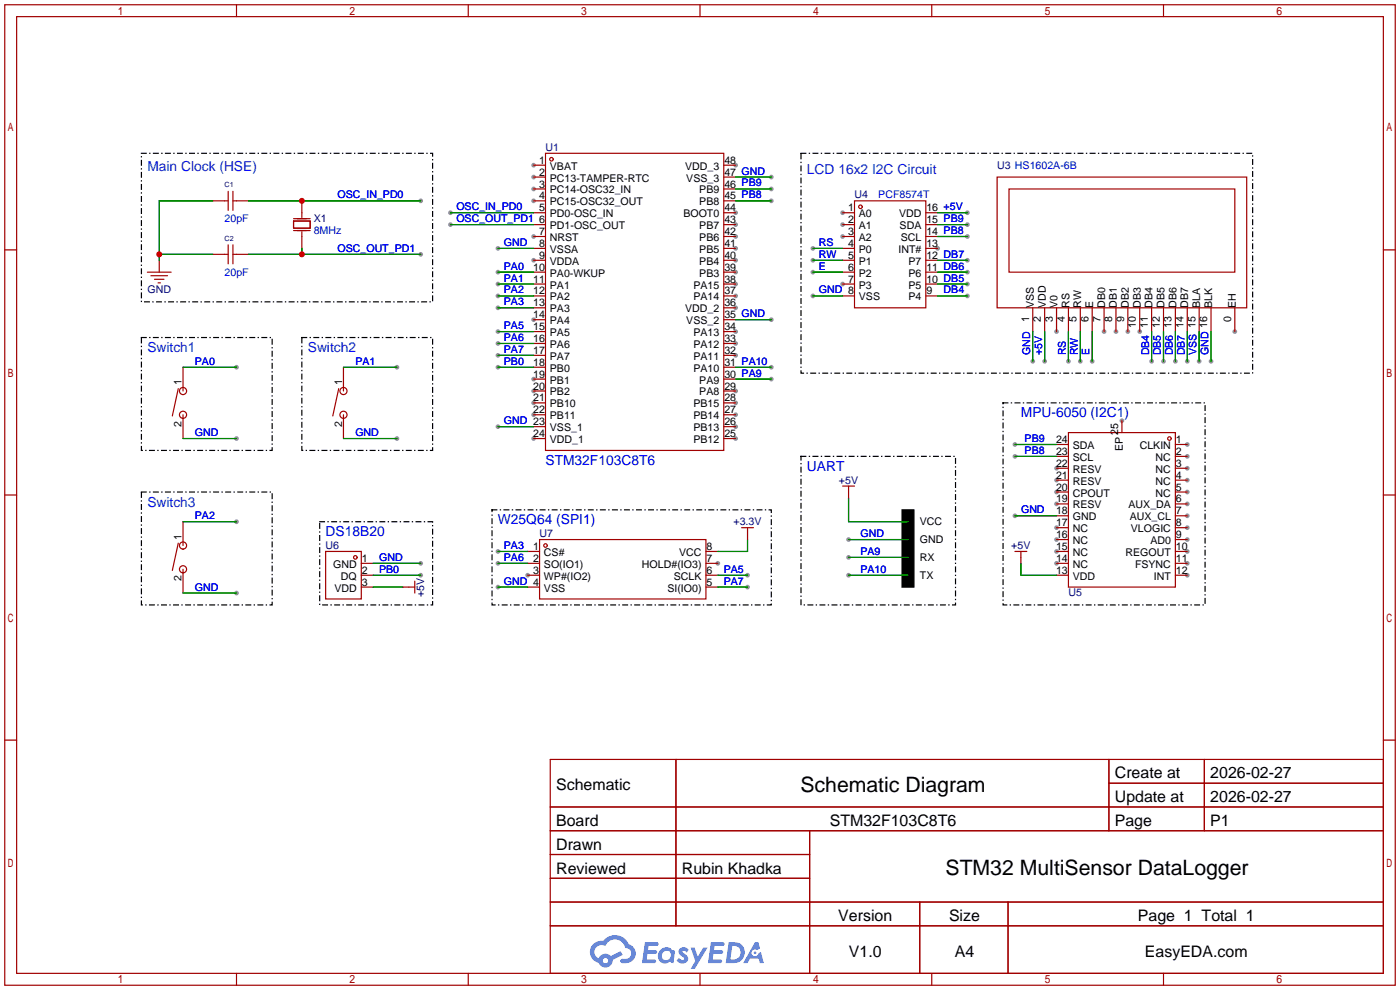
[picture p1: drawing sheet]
<svg xmlns="http://www.w3.org/2000/svg" width="299mm" height="212mm" viewBox="0 0 299 212" stroke-linecap="round" stroke-linejoin="round" font-family="sans-serif">
<g fill="#999">
<circle cx="114" cy="35.3" r=".51"/>
<circle cx="114" cy="37.8" r=".51"/>
<circle cx="114" cy="40.4" r=".51"/>
<circle cx="114" cy="42.9" r=".51"/>
<circle cx="114" cy="50.5" r=".51"/>
<circle cx="114" cy="55.6" r=".51"/>
<circle cx="114" cy="68.3" r=".51"/>
<circle cx="114" cy="81" r=".51"/>
<circle cx="114" cy="83.6" r=".51"/>
<circle cx="114" cy="86.1" r=".51"/>
<circle cx="114" cy="88.6" r=".51"/>
<circle cx="114" cy="93.7" r=".51"/>
<circle cx="157.2" cy="93.7" r=".51"/>
<circle cx="157.2" cy="91.2" r=".51"/>
<circle cx="157.2" cy="88.6" r=".51"/>
<circle cx="157.2" cy="86.1" r=".51"/>
<circle cx="157.2" cy="83.6" r=".51"/>
<circle cx="157.2" cy="75.9" r=".51"/>
<circle cx="157.2" cy="73.4" r=".51"/>
<circle cx="157.2" cy="70.9" r=".51"/>
<circle cx="157.2" cy="65.8" r=".51"/>
<circle cx="157.2" cy="63.2" r=".51"/>
<circle cx="157.2" cy="60.7" r=".51"/>
<circle cx="157.2" cy="58.2" r=".51"/>
<circle cx="157.2" cy="55.6" r=".51"/>
<circle cx="157.2" cy="53.1" r=".51"/>
<circle cx="157.2" cy="50.5" r=".51"/>
<circle cx="157.2" cy="48" r=".51"/>
<circle cx="157.2" cy="45.5" r=".51"/>
<circle cx="157.2" cy="35.3" r=".51"/>
<circle cx="263.9" cy="70.9" r=".51"/>
<circle cx="225.8" cy="70.9" r=".51"/>
<circle cx="236" cy="70.9" r=".51"/>
<circle cx="238.5" cy="70.9" r=".51"/>
<circle cx="241" cy="70.9" r=".51"/>
<circle cx="243.6" cy="70.9" r=".51"/>
<circle cx="180.1" cy="45.5" r=".51"/>
<circle cx="180.1" cy="48" r=".51"/>
<circle cx="180.1" cy="50.5" r=".51"/>
<circle cx="180.1" cy="60.7" r=".51"/>
<circle cx="200.4" cy="53.1" r=".51"/>
<circle cx="253.7" cy="95" r=".51"/>
<circle cx="253.7" cy="97.5" r=".51"/>
<circle cx="253.7" cy="100.1" r=".51"/>
<circle cx="253.7" cy="102.6" r=".51"/>
<circle cx="253.7" cy="105.2" r=".51"/>
<circle cx="253.7" cy="107.7" r=".51"/>
<circle cx="253.7" cy="110.2" r=".51"/>
<circle cx="253.7" cy="112.8" r=".51"/>
<circle cx="253.7" cy="115.3" r=".51"/>
<circle cx="253.7" cy="117.9" r=".51"/>
<circle cx="253.7" cy="120.4" r=".51"/>
<circle cx="253.7" cy="122.9" r=".51"/>
<circle cx="225.8" cy="120.4" r=".51"/>
<circle cx="225.8" cy="117.9" r=".51"/>
<circle cx="225.8" cy="115.3" r=".51"/>
<circle cx="225.8" cy="112.8" r=".51"/>
<circle cx="225.8" cy="107.7" r=".51"/>
<circle cx="225.8" cy="105.2" r=".51"/>
<circle cx="225.8" cy="102.6" r=".51"/>
<circle cx="225.8" cy="100.1" r=".51"/>
<circle cx="239.8" cy="89.9" r=".51"/>
<circle cx="112.8" cy="122.9" r=".51"/>
<circle cx="153.4" cy="120.4" r=".51"/>
<circle cx="96.3" cy="45.5" r=".51"/>
<circle cx="96.3" cy="48" r=".51"/>
<circle cx="89.9" cy="54.4" r=".51"/>
<circle cx="89.9" cy="42.9" r=".51"/>
<circle cx="106.4" cy="78.5" r=".51"/>
<circle cx="164.8" cy="68.3" r=".51"/>
<circle cx="164.8" cy="81" r=".51"/>
<circle cx="164.8" cy="78.5" r=".51"/>
<circle cx="194.1" cy="111.5" r=".51"/>
<circle cx="181.4" cy="115.3" r=".51"/>
<circle cx="194.1" cy="115.3" r=".51"/>
<circle cx="194.1" cy="119.1" r=".51"/>
<circle cx="181.4" cy="119.1" r=".51"/>
<circle cx="194.1" cy="122.9" r=".51"/>
<circle cx="181.4" cy="122.9" r=".51"/>
<circle cx="50.5" cy="78.5" r=".51"/>
<circle cx="50.5" cy="93.7" r=".51"/>
<circle cx="106.4" cy="58.2" r=".51"/>
<circle cx="220.7" cy="77.2" r=".51"/>
<circle cx="223.3" cy="77.2" r=".51"/>
<circle cx="228.3" cy="77.2" r=".51"/>
<circle cx="230.9" cy="77.2" r=".51"/>
<circle cx="233.4" cy="77.2" r=".51"/>
<circle cx="246.1" cy="77.2" r=".51"/>
<circle cx="248.7" cy="77.2" r=".51"/>
<circle cx="251.2" cy="77.2" r=".51"/>
<circle cx="253.7" cy="77.2" r=".51"/>
<circle cx="256.3" cy="77.2" r=".51"/>
<circle cx="258.8" cy="77.2" r=".51"/>
<circle cx="206.8" cy="45.5" r=".51"/>
<circle cx="206.8" cy="48" r=".51"/>
<circle cx="206.8" cy="50.5" r=".51"/>
<circle cx="206.8" cy="55.6" r=".51"/>
<circle cx="206.8" cy="58.2" r=".51"/>
<circle cx="206.8" cy="60.7" r=".51"/>
<circle cx="206.8" cy="63.2" r=".51"/>
<circle cx="173.7" cy="53.1" r=".51"/>
<circle cx="173.7" cy="55.6" r=".51"/>
<circle cx="173.7" cy="58.2" r=".51"/>
<circle cx="173.7" cy="63.2" r=".51"/>
<circle cx="164.8" cy="42.9" r=".51"/>
<circle cx="164.8" cy="40.4" r=".51"/>
<circle cx="216.9" cy="95" r=".51"/>
<circle cx="216.9" cy="97.5" r=".51"/>
<circle cx="216.9" cy="110.2" r=".51"/>
<circle cx="106.4" cy="91.2" r=".51"/>
<circle cx="164.8" cy="37.8" r=".51"/>
<circle cx="106.4" cy="53.1" r=".51"/>
<circle cx="89.9" cy="120.4" r=".51"/>
<circle cx="89.9" cy="122.9" r=".51"/>
<circle cx="84.8" cy="78.5" r=".51"/>
<circle cx="84.8" cy="93.7" r=".51"/>
<circle cx="50.5" cy="111.5" r=".51"/>
<circle cx="50.5" cy="126.7" r=".51"/>
<circle cx="106.4" cy="60.7" r=".51"/>
<circle cx="106.4" cy="63.2" r=".51"/>
<circle cx="106.4" cy="65.8" r=".51"/>
<circle cx="106.4" cy="73.4" r=".51"/>
<circle cx="106.4" cy="70.9" r=".51"/>
<circle cx="106.4" cy="75.9" r=".51"/>
<circle cx="106.4" cy="125.5" r=".51"/>
<circle cx="106.4" cy="117.9" r=".51"/>
<circle cx="106.4" cy="120.4" r=".51"/>
<circle cx="159.8" cy="122.9" r=".51"/>
<circle cx="159.8" cy="125.5" r=".51"/>
</g>
<g fill="none" stroke="#a10000" stroke-width=".25">
<path d="M1 1h297.2v209.6h-297.2zM3.6 3.6h292.1v204.4h-292.1zM50.5 1v2.6M100.1 1v2.6M149.6 1v2.6M199.1 1v2.6M248.7 1v2.6M1 53.4h2.6M295.7 53.4h2.5M1 105.8h2.6M295.7 105.8h2.5M1 158.2h2.6"/>
<path d="M295.7 158.2h2.5M117.6 162.3h178.1v45.7h-178.1zM117.6 172.5h178.1M117.6 177.5h178.1M144.5 162.3v35.6M173 177.5v30.5M237 162.3v15.2M237 167.4h58.7M257.4 162.3v15.2M117.6 182.6h55.4M117.6 192.8h178.1M117.6 187.7h55.4"/>
<path d="M117.6 197.9h178.1M196.6 192.8v15.2M215.4 192.8v15.2M50.5 208v2.6M100.1 208v2.6M149.6 208v2.6M199.1 208v2.6M248.7 208v2.6"/>
</g>
<g fill="#5487ff">
<path d="M145.3 202.7a1.3 1.3 0 0 1 1.9 .3l-.4 .6a.54 .54 0 0 0-.9-.2l.1 .2a1.34 1.34 0 0 1 .9 1.8 1.47 1.47 0 0 1-2.3-.1l.5-.6 .8 .5a.31 .31 0 0 0 .4-.3 .31 .31 0 0 0-.3-.4 1.12 1.12 0 0 1-.7-1.8z"/>
<path d="M147.6 202.5h.9l.6 2 1.2-2h.9l-2.7 4.6h-.9l1-1.7z"/>
<path d="M137.8 201.4h1.7a1.31 1.31 0 0 1 1.2 .2 .4 .4 0 0 1-.3 .5l-1.8 .1-.1 .9h1.6a.4 .4 0 0 1 .4 .4 .4 .4 0 0 1-.5 .4h-1.6l-.2 1.2h1.4a.46 .46 0 0 1 .5 0 .46 .46 0 0 1 .1 .5l-.4 .2h-2.6z"/>
<path d="M151.9 201.4h1.7a1.32 1.32 0 0 1 1.2 .2 .39 .39 0 0 1-.3 .5l-1.8 .1-.1 .9h1.6a.4 .4 0 0 1 .4 .4 .4 .4 0 0 1-.4 .4h-1.7l-.2 1.2h1.4a.46 .46 0 0 1 .5 0 .46 .46 0 0 1 .1 .5l-.4 .2h-2.6z"/>
<path d="M161.3 201.4h.8l.3 1.3-.6 .4a.75 .75 0 0 0-1.1 .3 .75 .75 0 0 0 .5 1 .75 .75 0 0 0 .9-.7l.5-.2 .6 2.3h-.8l-.3-.9h-1.8l-.5 .9h-1z"/>
<path d="M155.7 201.4l-.6 4.4h1.5a2.27 2.27 0 0 0 2.6-2.2 2.27 2.27 0 0 0-2.7-2.2zM156.5 202.1a1.5 1.5 0 0 1 1.8 1.6 1.5 1.5 0 0 1-1.9 1.4h-.3z"/>
<path d="M141.2 203a1.6 1.6 0 0 0-.3 2.3 1.6 1.6 0 0 0 2.3 .2l.7 .3 .3-2.4-.1-.3-.5-.1a1.58 1.58 0 0 0-2.4 0zM141.8 203.5a.98 .98 0 0 1 1.6 .4 .98 .98 0 0 1-1.1 1.3 .94 .94 0 0 1-.9-.7 .94 .94 0 0 1 .4-1z"/>
<path d="M126.8 201.8a2.37 2.37 0 0 0 1.1 4 1.54 1.54 0 0 0 1.8 1 1.54 1.54 0 0 0 1.2-1.6l2.2-1.1-.5-.8-2 1a1.57 1.57 0 0 0-2.7 .5 1.5 1.5 0 0 1-.7-2.1 1.5 1.5 0 0 1 2.2-.5 2.23 2.23 0 0 1 2.3-1.4 2.23 2.23 0 0 1 2 1.8 1.16 1.16 0 0 1 1.2 1.1 1.16 1.16 0 0 1-1.1 1.2h-.7a.47 .47 0 0 0-.5 .4 .47 .47 0 0 0 .4 .5 2.17 2.17 0 0 0 2.5-.9 2.17 2.17 0 0 0-.3-2.7l-.8-.4a3.2 3.2 0 0 0-5.5-.7l-1.1 .1zM128.8 205.3a.6 .6 0 0 1 1.2 0 .6 .6 0 0 1-1.2 0z"/>
<circle cx="161.4" cy="203.6" r=".28"/>
</g>
<g fill="none" stroke="#a10000" stroke-width=".25">
<path d="M114 35.3h2.6M114 37.8h2.6M116.6 32.8h38.1v63.5h-38.1zM154.7 35.3h2.5M154.7 37.8h2.5M213.1 37.8h53.3v28h-53.3zM31.5 58.2h5.1M32.3 58.9h3.5M33 59.7h2.1M34 55.6v2.6M45.5 42.9h3.3M45.5 54.4h3.3"/>
<path d="M48.8 40.9v4.1M48.8 52.3v4.1M49.8 42.9h3.3M49.8 40.9v4.1M49.8 52.3v4.1M49.8 54.4h3.3M62.7 47.2h3.6v1.6h-3.6zM62.7 49.3h3.6M62.7 46.7h3.6M64.5 42.9v3.6M64.5 49.5v3.6M114 40.4h2.6"/>
<path d="M114 42.9h2.6M114 45.5h2.6M114 48h2.6M114 50.5h2.6M114 53.1h2.6M114 55.6h2.6M114 58.2h2.6M154.7 40.4h2.5M154.7 42.9h2.5M154.7 45.5h2.5M154.7 48h2.5M154.7 50.5h2.5"/>
<path d="M154.7 53.1h2.5M154.7 55.6h2.5M154.7 58.2h2.5M180.1 45.5h2.5M180.1 48h2.5M180.1 50.5h2.5M180.1 53.1h2.5M180.1 55.6h2.5M180.1 58.2h2.5M182.6 42.9h15.3v22.9h-15.3zM197.9 45.5h2.5M197.9 48h2.5"/>
<path d="M197.9 50.5h2.5M197.9 53.1h2.5M197.9 55.6h2.5M197.9 58.2h2.5M215.6 40.4h48.3v17.8h-48.3zM33.8 60.5h.5M39.1 78.5v5.1M73.4 78.5v5.1M114 60.7h2.6M114 63.2h2.6M114 65.8h2.6M114 68.3h2.6"/>
<path d="M114 70.9h2.6M114 73.4h2.6M114 75.9h2.6M114 78.5h2.6M154.7 60.7h2.5M154.7 63.2h2.5M154.7 65.8h2.5M154.7 68.3h2.5M154.7 70.9h2.5M154.7 73.4h2.5M154.7 75.9h2.5M154.7 78.5h2.5"/>
<path d="M180.1 60.7h2.5M180.1 63.2h2.5M197.9 60.7h2.5M197.9 63.2h2.5M220.7 65.8v5.1M223.3 65.8v5.1M225.8 65.8v5.1M228.3 65.8v5.1M230.9 65.8v5.1M233.4 65.8v5.1M236 65.8v5.1M238.5 65.8v5.1"/>
<path d="M241 65.8v5.1M243.6 65.8v5.1M246.1 65.8v5.1M248.7 65.8v5.1M251.2 65.8v5.1M253.7 65.8v5.1M256.3 65.8v5.1M258.8 65.8v5.1M263.9 65.8v5.1M38.1 83.1l-1.3 5.8M39.1 88.6v5.1M72.4 83.1l-1.3 5.8"/>
<path d="M73.4 88.6v5.1M114 81h2.6M114 83.6h2.6M114 86.1h2.6M114 88.6h2.6M114 91.2h2.6M114 93.7h2.6M154.7 81h2.5M154.7 83.6h2.5M154.7 86.1h2.5M154.7 88.6h2.5M154.7 91.2h2.5"/>
<path d="M154.7 93.7h2.5M225.8 95h2.5M225.8 97.5h2.5M228.3 92.5h22.9v33h-22.9zM239.8 89.9v2.6M251.2 95h2.5M251.2 97.5h2.5M38.1 116.1l-1.3 5.8M39.1 111.5v5.1M69.6 117.9h7.6v10.1h-7.6zM112.8 117.9h2.5M115.3 115.3h35.6v12.7h-35.6z"/>
<path d="M150.9 117.9h2.5M158.5 112.8h2.5M159.8 112.8v2.5M180.1 103.9h2.5M181.4 103.9v2.5M216.9 117.9h2.6M218.2 117.9v2.5M225.8 100.1h2.5M225.8 102.6h2.5M225.8 105.2h2.5M225.8 107.7h2.5M225.8 110.2h2.5"/>
<path d="M225.8 112.8h2.5M225.8 115.3h2.5M225.8 117.9h2.5M251.2 100.1h2.5M251.2 102.6h2.5M251.2 105.2h2.5M251.2 107.7h2.5M251.2 110.2h2.5M251.2 112.8h2.5M251.2 115.3h2.5M251.2 117.9h2.5M39.1 121.7v5"/>
<path d="M77.2 120.4h2.6M77.2 122.9h2.6M77.2 125.5h2.6M86.1 125.5h2.5M88.6 124.2v2.5M112.8 120.4h2.5M112.8 122.9h2.5M112.8 125.5h2.5M150.9 120.4h2.5M150.9 122.9h2.5M150.9 125.5h2.5M225.8 120.4h2.5"/>
<path d="M225.8 122.9h2.5M251.2 120.4h2.5M251.2 122.9h2.5"/>
<circle cx="117.9" cy="34" r=".38"/>
<circle cx="183.9" cy="44.2" r=".38"/>
<circle cx="39.1" cy="83.6" r=".76"/>
<circle cx="39.1" cy="88.6" r=".76"/>
<circle cx="73.4" cy="88.6" r=".76"/>
<circle cx="73.4" cy="83.6" r=".76"/>
<circle cx="249.9" cy="93.7" r=".38"/>
<circle cx="39.1" cy="116.6" r=".76"/>
<circle cx="75.9" cy="119.1" r=".38"/>
<circle cx="116.6" cy="116.6" r=".38"/>
<circle cx="39.1" cy="121.7" r=".76"/>
</g>
<g fill="none" stroke="#008700" stroke-width=".25">
<path d="M157.2 37.8h7.6M34 54.4h11.5M45.5 42.9h-11.5v12.7M53.1 42.9h36.8M53.1 54.4h36.8M64.5 53.1v1.3M96.3 45.5h17.7M96.3 48h17.7M106.4 58.2h7.6M106.4 53.1h7.6M157.2 42.9h7.6M157.2 40.4h7.6"/>
<path d="M173.7 58.2h6.4M173.7 55.6h6.4M173.7 53.1h6.4M200.4 45.5h6.4M200.4 48h6.4M200.4 58.2h6.4M200.4 50.5h6.4M200.4 55.6h6.4M39.1 78.5h11.4M73.4 78.5h11.4M106.4 78.5h7.6M106.4 60.7h7.6"/>
<path d="M106.4 63.2h7.6M106.4 65.8h7.6M106.4 73.4h7.6M106.4 70.9h7.6M106.4 75.9h7.6M157.2 78.5h7.6M157.2 68.3h7.6M173.7 63.2h6.4M200.4 60.7h6.4M200.4 63.2h6.4M220.7 70.9v6.3M223.3 70.9v6.3"/>
<path d="M228.3 70.9v6.3M230.9 70.9v6.3M233.4 70.9v6.3M246.1 70.9v6.3M248.7 70.9v6.3M251.2 70.9v6.3M253.7 70.9v6.3M256.3 70.9v6.3M258.8 70.9v6.3M39.1 93.7h11.4M73.4 93.7h11.4M106.4 91.2h7.6"/>
<path d="M157.2 81h7.6M216.9 95h8.9M216.9 97.5h8.9M39.1 111.5h11.4M106.4 117.9h6.4M159.8 115.3v2.6h-6.4M181.4 106.4v5.1h12.7M181.4 115.3h12.7M181.4 119.1h12.7M216.9 110.2h8.9M39.1 126.7h11.4M79.8 122.9h10.1"/>
<path d="M79.8 120.4h10.1M79.8 125.5h6.3M106.4 120.4h6.4M106.4 125.5h6.4M153.4 122.9h6.4M153.4 125.5h6.4M181.4 122.9h12.7M218.2 120.4v2.5h7.6"/>
</g>
<path d="M192.8 109h2.5v16.5h-2.5z" fill="#000" stroke="#000" stroke-width=".25"/>
<path d="M30.2 32.8h62.3v31.7h-62.3zM171.2 32.8h96.5v47h-96.5zM30.2 72.1h28v24.2h-28zM64.5 72.1h28v24.2h-28zM171.2 97.5h33v31.8h-33zM214.4 86.1h43.2v43.2h-43.2zM30.2 105.2h28v24.1h-28zM68.3 111.5h24.2v17.8h-24.2zM105.2 109h59.6v20.3h-59.6z" fill="none" stroke="#000" stroke-width=".25" stroke-dasharray="1 .8 0 .8"/>
<g fill="#c00">
<circle cx="34" cy="54.4" r=".63"/>
<circle cx="64.5" cy="54.4" r=".63"/>
<circle cx="64.5" cy="42.9" r=".63"/>
</g>
<g font-size="4.5">
<text x="171.1" y="169.2">Schematic Diagram</text>
<text x="202.1" y="187">STM32 MultiSensor DataLogger</text>
</g>
<g font-size="3.4">
<text x="238.3" y="166.4">Create at</text>
<text x="258.7" y="166.4">2026-02-27</text>
<text x="118.9" y="168.9">Schematic</text>
<text x="238.3" y="171.4">Update at</text>
<text x="258.7" y="171.4">2026-02-27</text>
<text x="118.9" y="176.5">Board</text>
<text x="177.3" y="176.5">STM32F103C8T6</text>
<text x="238.3" y="176.5">Page</text>
<text x="258.7" y="176.5">P1</text>
<text x="118.9" y="181.6">Drawn</text>
<text x="118.9" y="186.7">Reviewed</text>
<text x="145.7" y="186.7">Rubin Khadka</text>
<text x="179.2" y="196.8">Version</text>
<text x="202.8" y="196.8">Size</text>
<text x="243.2" y="196.8">Page 1 Total 1</text>
<text x="181.4" y="204.5">V1.0</text>
<text x="204.1" y="204.5">A4</text>
<text x="244.7" y="204.5">EasyEDA.com</text>
</g>
<g font-size="2.9" fill="#03f">
<text x="31.5" y="36.6">Main Clock (HSE)</text>
<text x="172.5" y="37.1">LCD 16x2 I2C Circuit</text>
<text x="31.5" y="75.2">Switch1</text>
<text x="65.8" y="75.2">Switch2</text>
<text x="31.5" y="108.3">Switch3</text>
</g>
<g font-size="2.9" fill="#00f">
<text x="218.2" y="89.2">MPU-6050 (I2C1)</text>
<text x="116.6" y="99.4">STM32F103C8T6</text>
<text x="172.5" y="100.6">UART</text>
<text x="106.4" y="112.1">W25Q64 (SPI1)</text>
<text x="69.6" y="114.6">DS18B20</text>
</g>
<g font-size="2.3">
<text x="115.2" y="35">1</text>
<text x="154.8" y="35">48</text>
<text x="115.2" y="37.5">2</text>
<text x="115.2" y="40.1">3</text>
<text x="117.5" y="36.3">VBAT</text>
<text x="117.5" y="38.8">PC13-TAMPER-RTC</text>
<text x="117.5" y="41.3">PC14-OSC32_IN</text>
<text x="146.4" y="36.3">VDD_3</text>
<text x="146.7" y="38.8">VSS_3</text>
<text x="149.5" y="41.3">PB9</text>
<text x="154.8" y="40.1">46 PB9</text>
<text x="154.8" y="37.5">47 GND</text>
<text x="115.2" y="42.6">4</text>
<text x="115.2" y="45.2">5</text>
<text x="115.2" y="47.7">6</text>
<text x="117.5" y="43.9">PC15-OSC32_OUT</text>
<text x="117.5" y="46.4">PD0-OSC_IN</text>
<text x="146.1" y="46.4">BOOT0</text>
<text x="149.5" y="43.9">PB8</text>
<text x="154.8" y="47.7">43</text>
<text x="154.8" y="45.2">44</text>
<text x="154.8" y="42.6">45 PB8</text>
<text x="181.2" y="45.2">1</text>
<text x="181.2" y="47.7">2</text>
<text x="183.6" y="46.4">A0</text>
<text x="192.1" y="46.4">VDD</text>
<text x="198" y="47.7">15 PB9</text>
<text x="198" y="45.2">16 +5V</text>
<text x="115.2" y="50.2">7</text>
<text x="115.2" y="52.8">8</text>
<text x="117.5" y="49">PD1-OSC_OUT</text>
<text x="117.5" y="51.5">NRST</text>
<text x="149.5" y="51.5">PB6</text>
<text x="149.5" y="49">PB7</text>
<text x="154.8" y="52.8">41</text>
<text x="154.8" y="50.2">42</text>
<text x="181.2" y="50.2">3</text>
<text x="181.2" y="52.8">4</text>
<text x="183.6" y="49">A1</text>
<text x="183.6" y="51.5">A2</text>
<text x="192.3" y="49">SDA</text>
<text x="192.5" y="51.5">SCL</text>
<text x="198" y="52.8">13</text>
<text x="198" y="50.2">14 PB8</text>
<text x="113.9" y="57.9">10</text>
<text x="115.2" y="55.3">9</text>
<text x="117.5" y="54">VSSA</text>
<text x="117.5" y="56.6">VDDA</text>
<text x="117.5" y="59.1">PA0-WKUP</text>
<text x="149.5" y="59.1">PB3</text>
<text x="149.5" y="56.6">PB4</text>
<text x="149.5" y="54">PB5</text>
<text x="154.8" y="57.9">39</text>
<text x="154.8" y="55.3">40</text>
<text x="181.2" y="55.3">5</text>
<text x="181.2" y="57.9">6</text>
<text x="183.6" y="54">P0</text>
<text x="183.6" y="56.6">P1</text>
<text x="183.6" y="59.1">P2</text>
<text x="192" y="54">INT#</text>
<text x="194.2" y="59.1">P6</text>
<text x="194.2" y="56.6">P7</text>
<text x="198" y="57.9">11 DB6</text>
<text x="198" y="55.3">12 DB7</text>
<text x="113.9" y="60.4">11</text>
<text x="113.9" y="62.9">12</text>
<text x="113.9" y="65.5">13</text>
<text x="117.5" y="61.7">PA1</text>
<text x="117.5" y="64.2">PA2</text>
<text x="148.2" y="64.2">PA14</text>
<text x="148.2" y="61.7">PA15</text>
<text x="154.8" y="65.5">36</text>
<text x="154.8" y="62.9">37</text>
<text x="154.8" y="60.4">38</text>
<text x="181.2" y="60.4">7</text>
<text x="183.6" y="61.7">P3</text>
<text x="183.6" y="64.2">VSS</text>
<text x="194.2" y="64.2">P4</text>
<text x="194.2" y="61.7">P5</text>
<text x="198" y="62.9">9</text>
<text x="198" y="60.4">10 DB5</text>
<text x="220.9" y="65.8" transform="rotate(-90 220.9 65.8)">VSS</text>
<text x="223.5" y="65.8" transform="rotate(-90 223.5 65.8)">VDD</text>
<text x="226" y="65.8" transform="rotate(-90 226 65.8)">V0</text>
<text x="228.6" y="65.8" transform="rotate(-90 228.6 65.8)">RS</text>
<text x="231.1" y="65.8" transform="rotate(-90 231.1 65.8)">RW</text>
<text x="233.6" y="65.8" transform="rotate(-90 233.6 65.8)">E</text>
<text x="236.2" y="65.8" transform="rotate(-90 236.2 65.8)">DB0</text>
<text x="238.7" y="65.8" transform="rotate(-90 238.7 65.8)">DB1</text>
<text x="241.3" y="65.8" transform="rotate(-90 241.3 65.8)">DB2</text>
<text x="243.8" y="65.8" transform="rotate(-90 243.8 65.8)">DB3</text>
<text x="246.3" y="65.8" transform="rotate(-90 246.3 65.8)">DB4</text>
<text x="248.9" y="65.8" transform="rotate(-90 248.9 65.8)">DB5</text>
<text x="251.4" y="65.8" transform="rotate(-90 251.4 65.8)">DB6</text>
<text x="254" y="65.8" transform="rotate(-90 254 65.8)">DB7</text>
<text x="256.5" y="65.8" transform="rotate(-90 256.5 65.8)">BLA</text>
<text x="259" y="65.8" transform="rotate(-90 259 65.8)">BLK</text>
<text x="264.1" y="65.8" transform="rotate(-90 264.1 65.8)">EH</text>
<text x="113.9" y="68">14</text>
<text x="113.9" y="70.6">15</text>
<text x="117.5" y="66.7">PA3</text>
<text x="117.5" y="69.3">PA4</text>
<text x="117.5" y="71.8">PA5</text>
<text x="146.4" y="66.7">VDD_2</text>
<text x="146.7" y="69.3">VSS_2</text>
<text x="148.2" y="71.8">PA13</text>
<text x="154.8" y="70.6">34</text>
<text x="154.8" y="68">35 GND</text>
<text x="219.9" y="68.8" transform="rotate(-90 219.9 68.8)">1</text>
<text x="222.5" y="68.8" transform="rotate(-90 222.5 68.8)">2</text>
<text x="225" y="68.8" transform="rotate(-90 225 68.8)">3</text>
<text x="227.5" y="68.8" transform="rotate(-90 227.5 68.8)">4</text>
<text x="230.1" y="68.8" transform="rotate(-90 230.1 68.8)">5</text>
<text x="232.6" y="68.8" transform="rotate(-90 232.6 68.8)">6</text>
<text x="235.2" y="68.8" transform="rotate(-90 235.2 68.8)">7</text>
<text x="237.7" y="68.8" transform="rotate(-90 237.7 68.8)">8</text>
<text x="240.2" y="68.8" transform="rotate(-90 240.2 68.8)">9</text>
<text x="242.8" y="70.1" transform="rotate(-90 242.8 70.1)">10</text>
<text x="245.3" y="70.1" transform="rotate(-90 245.3 70.1)">11</text>
<text x="247.9" y="70.1" transform="rotate(-90 247.9 70.1)">12</text>
<text x="250.4" y="70.1" transform="rotate(-90 250.4 70.1)">13</text>
<text x="252.9" y="70.1" transform="rotate(-90 252.9 70.1)">14</text>
<text x="263.1" y="68.8" transform="rotate(-90 263.1 68.8)">0</text>
<text x="113.9" y="73.1">16</text>
<text x="113.9" y="75.6">17</text>
<text x="117.5" y="74.4">PA6</text>
<text x="117.5" y="76.9">PA7</text>
<text x="148.2" y="76.9">PA11</text>
<text x="148.2" y="74.4">PA12</text>
<text x="154.8" y="75.6">32</text>
<text x="154.8" y="73.1">33</text>
<text x="38.8" y="82.3" transform="rotate(-90 38.8 82.3)">1</text>
<text x="73.1" y="82.3" transform="rotate(-90 73.1 82.3)">1</text>
<text x="113.9" y="78.2">18</text>
<text x="113.9" y="80.7">19</text>
<text x="113.9" y="83.3">20</text>
<text x="117.5" y="79.4">PB0</text>
<text x="117.5" y="82">PB1</text>
<text x="148.2" y="79.4">PA10</text>
<text x="149.5" y="82">PA9</text>
<text x="154.8" y="83.3">29</text>
<text x="154.8" y="80.7">30 PA9</text>
<text x="154.8" y="78.2">31 PA10</text>
<text x="113.9" y="85.8">21</text>
<text x="113.9" y="88.3">22</text>
<text x="117.5" y="84.5">PB2</text>
<text x="117.5" y="87.1">PB10</text>
<text x="117.5" y="89.6">PB11</text>
<text x="148.2" y="89.6">PB14</text>
<text x="148.2" y="87.1">PB15</text>
<text x="149.5" y="84.5">PA8</text>
<text x="154.8" y="88.3">27</text>
<text x="154.8" y="85.8">28</text>
<text x="38.8" y="91.2" transform="rotate(-90 38.8 91.2)">2</text>
<text x="73.1" y="91.2" transform="rotate(-90 73.1 91.2)">2</text>
<text x="113.9" y="93.4">24</text>
<text x="117.5" y="92.1">VSS_1</text>
<text x="117.5" y="94.7">VDD_1</text>
<text x="148.2" y="94.7">PB12</text>
<text x="148.2" y="92.1">PB13</text>
<text x="154.8" y="93.4">25</text>
<text x="154.8" y="90.9">26</text>
<text x="225.7" y="94.7">24</text>
<text x="229.3" y="96">SDA</text>
<text x="239" y="92.9" transform="rotate(-90 239 92.9)">25</text>
<text x="243.6" y="96">CLKIN</text>
<text x="251.3" y="94.7">1</text>
<text x="225.7" y="99.8">22</text>
<text x="225.7" y="97.2">23</text>
<text x="229.3" y="101">RESV</text>
<text x="229.3" y="98.5">SCL</text>
<text x="240" y="96.5" transform="rotate(-90 240 96.5)">EP</text>
<text x="247" y="98.5">NC</text>
<text x="247" y="101">NC</text>
<text x="251.3" y="97.2">2</text>
<text x="251.3" y="99.8">3</text>
<text x="225.7" y="107.4">19</text>
<text x="225.7" y="104.8">20</text>
<text x="225.7" y="102.3">21</text>
<text x="229.3" y="106.1">CPOUT</text>
<text x="229.3" y="103.6">RESV</text>
<text x="247" y="103.6">NC</text>
<text x="247" y="106.1">NC</text>
<text x="251.3" y="102.3">4</text>
<text x="251.3" y="104.8">5</text>
<text x="251.3" y="107.4">6</text>
<text x="196.6" y="112.2">VCC</text>
<text x="225.7" y="112.5">17</text>
<text x="225.7" y="109.9">18</text>
<text x="229.3" y="113.7">NC</text>
<text x="229.3" y="111.2">GND</text>
<text x="229.3" y="108.7">RESV</text>
<text x="241.2" y="108.7">AUX_DA</text>
<text x="241.4" y="111.2">AUX_CL</text>
<text x="241.7" y="113.7">VLOGIC</text>
<text x="251.3" y="109.9">7</text>
<text x="251.3" y="112.5">8</text>
<text x="38.8" y="115.3" transform="rotate(-90 38.8 115.3)">1</text>
<text x="113.9" y="117.5">1</text>
<text x="116.3" y="118.8">CS#</text>
<text x="145.2" y="118.8">VCC</text>
<text x="151" y="117.5">8</text>
<text x="196.6" y="116">GND</text>
<text x="196.6" y="119.9">RX</text>
<text x="225.7" y="117.5">15</text>
<text x="225.7" y="115">16</text>
<text x="229.3" y="118.8">NC</text>
<text x="229.3" y="116.3">NC</text>
<text x="240.6" y="118.8">REGOUT</text>
<text x="245.9" y="116.3">AD0</text>
<text x="251.3" y="115">9</text>
<text x="251.3" y="117.5">10</text>
<text x="38.8" y="124.2" transform="rotate(-90 38.8 124.2)">2</text>
<text x="71.2" y="121.4">GND</text>
<text x="72.9" y="123.9">DQ</text>
<text x="77.3" y="120.1">1</text>
<text x="77.3" y="122.6">2</text>
<text x="77.3" y="125.2">3</text>
<text x="113.9" y="120.1">2</text>
<text x="113.9" y="122.6">3</text>
<text x="116.3" y="121.4">SO(IO1)</text>
<text x="116.3" y="123.9">WP#(IO2)</text>
<text x="137.2" y="121.4">HOLD#(IO3)</text>
<text x="144" y="123.9">SCLK</text>
<text x="151" y="125.2">5</text>
<text x="151" y="122.6">6</text>
<text x="151" y="120.1">7</text>
<text x="196.6" y="123.7">TX</text>
<text x="225.7" y="122.6">13</text>
<text x="225.7" y="120.1">14</text>
<text x="229.3" y="123.9">VDD</text>
<text x="229.3" y="121.4">NC</text>
<text x="242.6" y="121.4">FSYNC</text>
<text x="246.6" y="123.9">INT</text>
<text x="251.3" y="120.1">11</text>
<text x="251.3" y="122.6">12</text>
<text x="71.5" y="126.4">VDD</text>
<text x="116.3" y="126.4">VSS</text>
<text x="142.6" y="126.4">SI(IO0)</text>
</g>
<g font-size="2.3" fill="#000080">
<text x="116.6" y="32.2">U1</text>
<text x="213.1" y="36">U3 HS1602A-6B</text>
<text x="67.1" y="47.5">X1</text>
<text x="182.6" y="42.4">U4</text>
<text x="31.5" y="62.7">GND</text>
<text x="179.3" y="103.3">+5V</text>
<text x="156.8" y="112.2">+3.3V</text>
<text x="69.6" y="117.3">U6</text>
<text x="115.3" y="114.8">U7</text>
<text x="216.1" y="117.3">+5V</text>
<text x="90.6" y="127.5" transform="rotate(-90 90.6 127.5)">+5V</text>
<text x="228.3" y="127.5">U5</text>
</g>
<g font-size="2.3" fill="#00f">
<text x="48" y="47.5">20pF</text>
<text x="72.1" y="42.4">OSC_IN_PD0</text>
<text x="97.5" y="44.9">OSC_IN_PD0</text>
<text x="97.5" y="47.5">OSC_OUT_PD1</text>
<text x="187.7" y="42.4">PCF8574T</text>
<text x="67.1" y="50">8MHz</text>
<text x="72.1" y="53.8">OSC_OUT_PD1</text>
<text x="107.7" y="52.5">GND</text>
<text x="175" y="52.5">RS</text>
<text x="48" y="58.9">20pF</text>
<text x="107.7" y="57.6">PA0</text>
<text x="175" y="55.1">RW</text>
<text x="175" y="57.6">E</text>
<text x="107.7" y="60.2">PA1</text>
<text x="107.7" y="62.7">PA2</text>
<text x="107.7" y="65.2">PA3</text>
<text x="175" y="62.7">GND 8</text>
<text x="201.7" y="62.7">DB4</text>
<text x="107.7" y="70.3">PA5</text>
<text x="41.7" y="77.9">PA0</text>
<text x="75.9" y="77.9">PA1</text>
<text x="107.7" y="77.9">PB0</text>
<text x="107.7" y="72.9">PA6</text>
<text x="107.7" y="75.4">PA7</text>
<text x="220.2" y="75.9" transform="rotate(-90 220.2 75.9)">GND</text>
<text x="222.7" y="75.9" transform="rotate(-90 222.7 75.9)">+5V</text>
<text x="227.8" y="75.9" transform="rotate(-90 227.8 75.9)">RS</text>
<text x="230.3" y="75.9" transform="rotate(-90 230.3 75.9)">RW</text>
<text x="232.9" y="75.9" transform="rotate(-90 232.9 75.9)">E</text>
<text x="245.6" y="75.9" transform="rotate(-90 245.6 75.9)">DB4</text>
<text x="248.1" y="75.9" transform="rotate(-90 248.1 75.9)">DB5</text>
<text x="250.7" y="75.9" transform="rotate(-90 250.7 75.9)">DB6</text>
<text x="253.2" y="75.9" transform="rotate(-90 253.2 75.9)">DB7</text>
<text x="255.7" y="75.9" transform="rotate(-90 255.7 75.9)">VSS 15</text>
<text x="258.3" y="75.9" transform="rotate(-90 258.3 75.9)">GND 16</text>
<text x="41.7" y="93.2">GND</text>
<text x="75.9" y="93.2">GND</text>
<text x="107.7" y="90.6">GND 23</text>
<text x="219" y="94.5">PB9</text>
<text x="219" y="97">PB8</text>
<text x="41.7" y="111">PA2</text>
<text x="218.2" y="109.7">GND</text>
<text x="81" y="119.9">GND</text>
<text x="107.7" y="117.3">PA3</text>
<text x="107.7" y="119.9">PA6</text>
<text x="183.9" y="114.8">GND</text>
<text x="183.9" y="118.6">PA9</text>
<text x="81" y="122.4">PB0</text>
<text x="107.7" y="124.9">GND 4</text>
<text x="154.7" y="122.4">PA5</text>
<text x="154.7" y="124.9">PA7</text>
<text x="183.9" y="122.4">PA10</text>
<text x="41.7" y="126.2">GND</text>
</g>
<g font-size="1.5" fill="#000080">
<text x="48" y="40">C1</text>
<text x="48" y="51.4">C2</text>
</g>
</svg>
